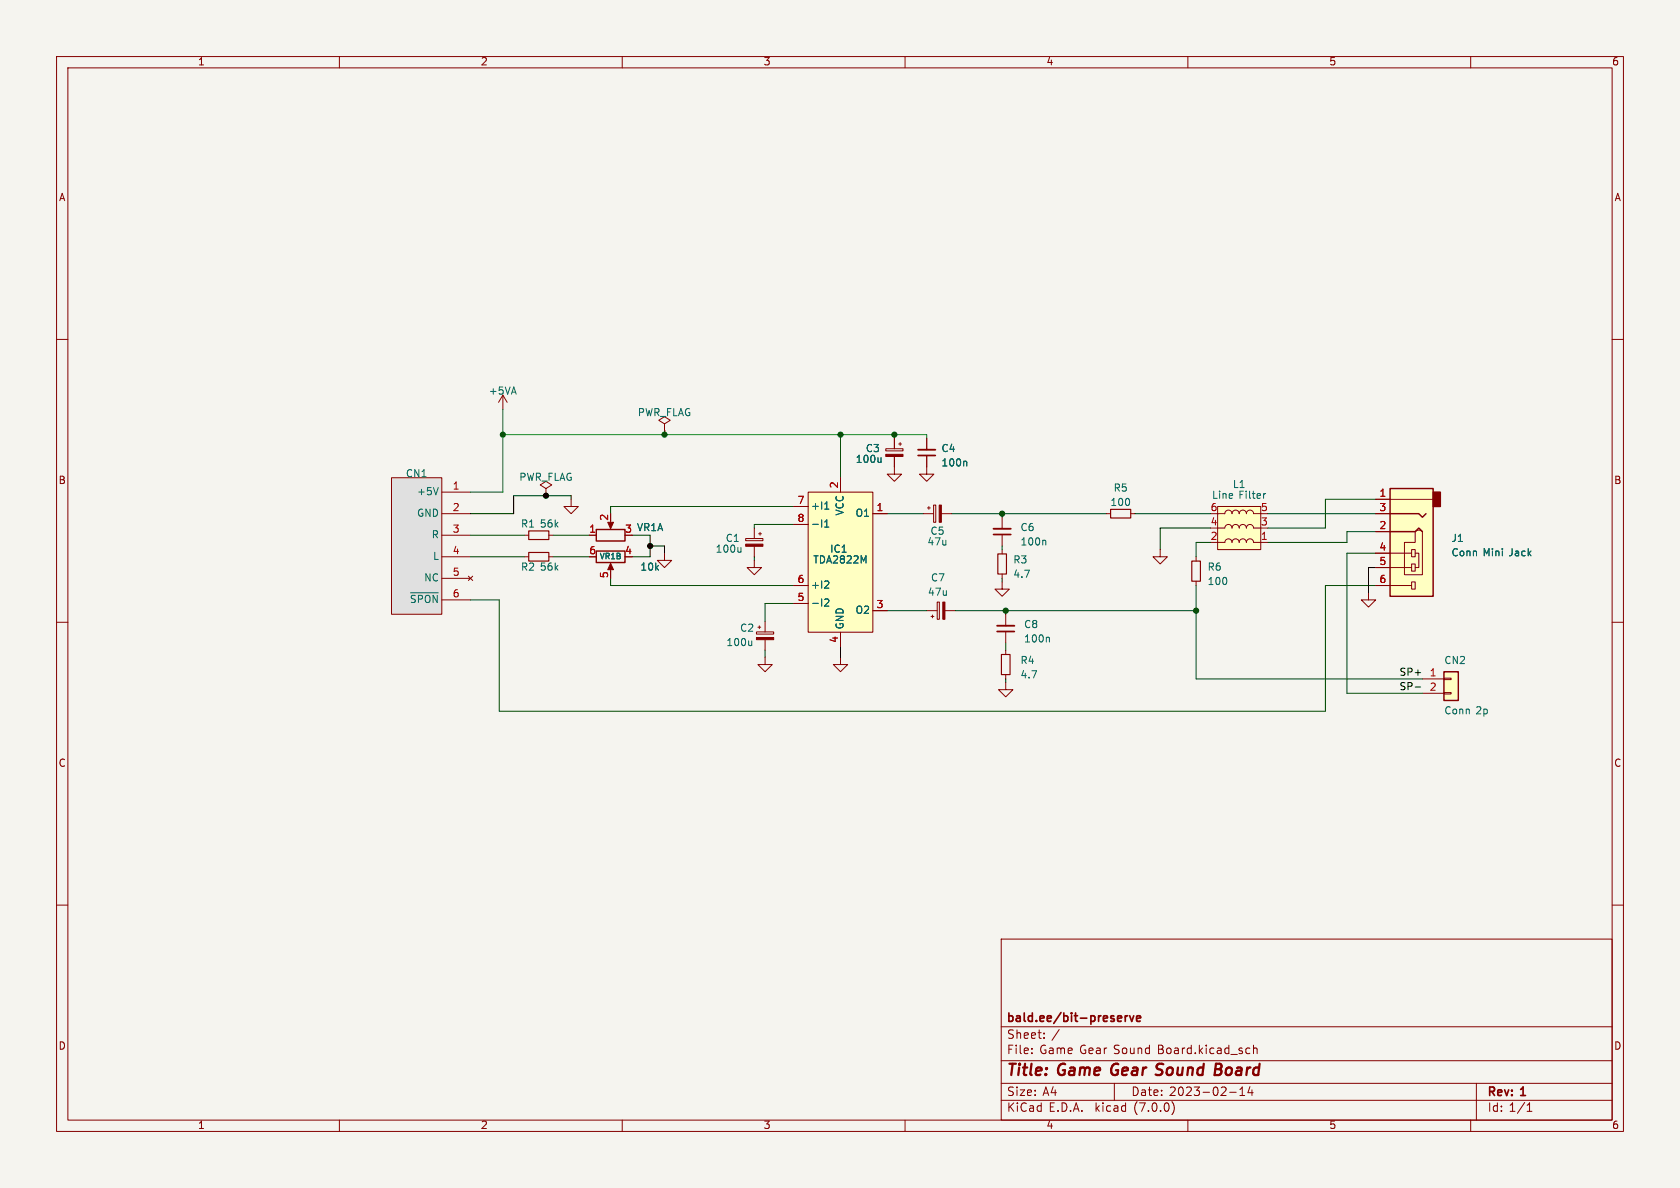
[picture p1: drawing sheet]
<svg xmlns="http://www.w3.org/2000/svg" width="297mm" height="210mm" viewBox="0 0 297 210" stroke-linecap="round" stroke-linejoin="round" font-family="sans-serif">
<path d="M0 0h297v210h-297z" fill="#f5f4ef" stroke="#f5f4ef" stroke-width=".18"/>
<g fill="none" stroke="#840000" stroke-width=".18">
<path d="M10 10h277v190h-277zM12 12h273v186h-273zM60 10v2M110 10v2M160 10v2M210 10v2M260 10v2M10 60h2M285 60h2M88.9 69.9l-.8 1.2M88.9 69.9v2.5M88.9 69.9l.8 1.2"/>
<path d="M117.5 74.9l1-.6-1-.6-1 .6 1 .6v1.3M117.5 76.2h.1M156.6 79.3h3v.4h-3zM158.1 77.5v1.8M158.9 78.5h.5M159.1 78.2v.5M163.8 77.5v2M69.2 84.5h8.9v24.1h-8.9zM78.1 90.8h5.1M78.1 87h5.1M78.1 94.6h5.1M78.1 98.4h5.1"/>
<path d="M92.7 94.6h.8M92.7 98.4h.8M96.5 86.4l1-.7-1-.6-1 .6 1 .7v1.2M96.5 87.6h.1M97 94.6h.8M97 98.4h.8M101 88.3v1.2h1.2l-1.2 1.3-1.3-1.3h1.3M104.1 94.6h1.3M107.9 92.1v1M107.9 99.9v1.1M117.5 97.8v1.3h1.2l-1.2 1.2-1.3-1.2h1.3M131.8 95.2h3.1v.4h-3.1z"/>
<path d="M133.3 99.1v1.2h1.3l-1.3 1.3-1.2-1.3h1.2M133.3 93.3v1.9M133.3 96.6v1.8M134.1 94.4h.5M134.4 94.1v.5M140.3 89.5h2.6M140.3 92.7h2.6M142.9 87h11.4v24.8h-11.4zM148.6 84.5v2.5M154.3 90.8h2.5M158.1 80.7v3.1h1.3l-1.3 1.3-1.3-1.3h1.3M163.2 90.8h1.8"/>
<path d="M163.8 80.5v3.3h1.3l-1.3 1.3-1.2-1.3h1.2M164 89.8h.5M164.2 89.5v.5M165 89.3h.4v3h-.4zM166.4 90.8h1.9M177.2 91.4v2.1M177.2 94.5v2M177.2 97.2v.7M195.6 90.8h.7M199.9 90.8h.8M205.1 97.2v1.2h1.3l-1.3 1.3-1.3-1.3h1.3M211.5 98.4v.8"/>
<path d="M215.3 89.5h7.6v7.7h-7.6zM215.3 90.8h1.2a.64 .64 0 0 1 .7-.6 .64 .64 0 0 1 .6 .6 .64 .64 0 0 1 .6-.6 .64 .64 0 0 1 .7 .6 .64 .64 0 0 1 .6-.6 .64 .64 0 0 1 .6 .6 .64 .64 0 0 1 .7-.6 .64 .64 0 0 1 .6 .6h1.3M215.3 95.9h1.2a.64 .64 0 0 1 .7-.6 .64 .64 0 0 1 .6 .6 .64 .64 0 0 1 .6-.6 .64 .64 0 0 1 .7 .6 .64 .64 0 0 1 .6-.6 .64 .64 0 0 1 .6 .6 .64 .64 0 0 1 .7-.6 .64 .64 0 0 1 .6 .6h2.6M215.3 93.3h1.2a.64 .64 0 0 1 .7-.6 .64 .64 0 0 1 .6 .6 .64 .64 0 0 1 .6-.6 .64 .64 0 0 1 .7 .6 .64 .64 0 0 1 .6-.6 .64 .64 0 0 1 .6 .6 .64 .64 0 0 1 .7-.6 .64 .64 0 0 1 .6 .6h1.3M243.2 90.8h2.5M243.2 97.8h6.4M243.2 88.3h10.2M243.2 94h2.5M248.3 95.9h1.9v-1.9a.9 .9 0 0 1 1.3 0v7.6h-3.2zM249.6 99.7h.6v1.3h-.6zM249.6 97.2h.6v1.2h-.6zM250.2 97.8h.6v2.5h-.6"/>
<path d="M10 110h2M78.1 102.2h5.1M78.1 106h5.1M82.8 101.9l.8 .7M83.6 101.9l-.8 .7M133.7 111.7h3.1v.4h-3.1zM134 110.9h.5M134.2 110.6v.5M135.3 116.2v1.3h1.2l-1.2 1.2-1.3-1.2h1.3M135.3 109.9v1.8M135.3 113.1v1.8M140.3 106.7h2.6"/>
<path d="M140.3 103.5h2.6M148.6 116.2v1.3h1.3l-1.3 1.2-1.3-1.2h1.3M148.6 111.8v2.5M154.3 108h2.5M163.8 108h1.9M164.6 109h.5M164.8 108.7v.5M165.7 106.4h.4v3.1h-.4zM167.1 108h1.8M177.2 102.9v1.2h1.2l-1.2 1.3-1.3-1.3h1.3M177.2 101.5v.7M177.8 108.6v2"/>
<path d="M177.8 111.6v2.1M177.8 114.9v.8M177.8 119.3v.7M211.5 102.7v.8M241.9 104.8v1.2h1.3l-1.3 1.3-1.2-1.3h1.2M243.2 103.5h6.4M243.2 100.3h6.4M249.6 102.9h.6v1.2h-.6zM255.3 119.9h1.2v.2h-1.2zM285 110h2M177.8 120.7v1.2h1.3l-1.3 1.3-1.3-1.3h1.3M251.5 120h3.8"/>
<path d="M251.5 122.6h3.8M255.3 122.4h1.2v.3h-1.2zM10 160h2M285 160h2M177 166h108v32h-108zM60 198v2M110 198v2M160 198v2M177 194.5h108M177 191.5h108M177 187.5h108M177 181.5h108"/>
<path d="M182.4 186.1v.2M182.4 185.3v.2M184.6 183.4v.2M184.6 182.6v.2M197 191.5v3M207.2 194.8a1.74 1.74 0 0 1 0 2.2M210 198v2M217.4 193.1h1.1M219.2 193.7h.8M219.2 192.6l.4-.4v1.5M220.8 185.3h.2M221 186.2l-.2 .1"/>
<path d="M221 192.1l-.4 1.1h.9M221.3 192.7v1M221.6 184.8v1.5M221.6 185.4l.2-.1h.4v1M260 198v2M261 191.5v6.5M270 196.5h.8M270 195.4l.4-.4v1.5"/>
</g>
<path d="M196.5 188.9v.7M215 188h.6l.3 .2M215.9 189.7l-.4 .3M215.9 188.6l-.4 .4 .4 .2" fill="none" stroke="#840000" stroke-width=".4"/>
<path d="M162.3 80.5h3.1M175.6 94.5h3.1M176.3 111.6h3M198.9 179.6v1M199.4 179.6h-.3l-.2 .2M199.7 179.6l.4 1 .3-1M200.9 180.1l.7-.2v-.3h-.5l-.2 .2 .1 .7h.6" fill="none" stroke="#840000" stroke-width=".3"/>
<path d="M162.3 79.5h3.1M175.6 93.5h3.1M176.3 110.6h3" fill="none" stroke="#840000" stroke-width=".33"/>
<g fill="none" stroke="#006464" stroke-width=".18">
<path d="M77.5 86.2l-.4 1.3M131 96.8v.8M131 97.5l-.2 .1M145.8 90h.7M145.8 92.3l.4-.4v1.3M145.8 93.2h.7M146 88.9l.2-.2v1.3M155.8 80.9v.8M155.8 81.6l-.2 .1M170.7 81.5l.2 .2v.7M184.7 95.5l.2 .2v.6M223.7 87.3h-.2"/>
<path d="M72.6 104.8h4.9M73.4 105.3l-.5-.1-.2 .4M74.7 105.7l-.1-.4-.6-.1v1.3M75.2 105.7a.42 .42 0 0 1 .4-.5 .42 .42 0 0 1 .4 .5M77.3 105.2v1.3l-.7-1.3v1.3M132.9 113.3v.8M132.9 114l-.2 .1M145.9 105.9h.4l.2 .3-.8 .9h.8M146.4 102.8l.1 .1v.3l-.8 .8h.8M185.3 112.6l.2 .2v.7"/>
</g>
<g fill="#840000" stroke="#840000" stroke-width=".18">
<path d="M166 89.3h.4v3h-.4z"/>
<path d="M131.8 96.2h3.1v.4h-3.1z"/>
<path d="M166.7 106.4h.4v3.1h-.4z"/>
<path d="M156.6 80.3h3v.4h-3z"/>
<path d="M133.7 112.7h3.1v.4h-3.1z"/>
<path d="M107.9 99.6l.6 1.1h-1.1z"/>
<path d="M107.4 92.3h1.1l-.6 1.2z"/>
</g>
<path d="M93.5 97.7h3.5v1.5h-3.5zM93.5 93.9h3.5v1.5h-3.5zM176.4 97.9h1.5v3.6h-1.5zM196.3 90h3.6v1.6h-3.6zM210.7 99.2h1.5v3.5h-1.5zM177 115.7h1.6v3.6h-1.6z" fill="none" stroke="#840000" stroke-width=".2"/>
<g fill="#ffffc2" stroke="#ffffc2" stroke-width=".18">
<path d="M142.9 87h11.4v24.8h-11.4z"/>
<path d="M215.3 89.5h7.6v7.7h-7.6z"/>
<path d="M245.7 86.4h7.7v19h-7.7z"/>
<path d="M255.3 118.7h2.5v5.1h-2.5z"/>
</g>
<path d="M69.2 84.5h8.9v24.1h-8.9z" fill="#e0e0e0" stroke="#e0e0e0" stroke-width=".18"/>
<path d="M105.4 97.4h5.1v2h-5.1zM105.4 93.6h5.1v2h-5.1zM245.7 86.4h7.7v19h-7.7zM245.7 90.8h5.1l.7 .6 .6-.6M245.7 94h4.5l.6-.7 .7 .7M255.3 118.7h2.5v5.1h-2.5z" fill="none" stroke="#840000" stroke-width=".25"/>
<path d="M253.4 87h1.2v2.5h-1.2z" fill="#840000" stroke="#840000" stroke-width=".25"/>
<path d="M250.2 121.4h1" fill="none" stroke="#0f0f0f" stroke-width=".18"/>
<g fill="none" stroke="#004800" stroke-width=".18">
<path d="M83.2 94.6h9.5M83.2 98.4h9.5M97.8 94.6h6.3M97.8 98.4h6.3M140.3 89.5h-32.4v1.3M140.3 92.7h-7v.6M156.8 90.8h6.4M168.3 90.8h27.3M177.2 90.8v.6M177.2 96.5v.7M200.7 90.8h13.3M214 95.9h-2.5v2.5"/>
<path d="M224.2 90.8h19M243.2 94h-5.1v1.9h-13.9M243.2 88.3h-8.9v5h-10.1M243.2 97.8h-5.1v24.8h13.4M107.9 102.2v1.3h32.4M140.3 106.7h-5v3.2M156.8 108h7M168.9 108h42.6M177.8 108v.6M177.8 113.7v1.2M211.5 103.5v16.5h40M243.2 103.5h-8.9v22.2h-146v-19.7h-5.1"/>
</g>
<path d="M88.9 76.8h74.9v.7M88.9 72.4v14.6h-5.7M117.5 76.2v.6M148.6 76.8v7.7M158.1 76.8v.7" fill="none" stroke="#008400" stroke-width=".18"/>
<path d="M101 88.3v-.7h-10.2v3.2h-7.6M111.8 94.6h3.1v3.8h-3.1M114.9 96.5h2.6v1.3M133.3 98.4v.7M214 93.3h-8.9v3.9M135.3 114.9v1.3M148.6 114.3v1.9M177.2 102.2v.7M243.2 100.3h-1.3v4.5M177.8 120v.7" fill="none" stroke="#000" stroke-width=".18"/>
<g fill="#008400" stroke="#008400" stroke-width=".18">
<circle cx="148.6" cy="76.8" r=".46"/>
<circle cx="158.1" cy="76.8" r=".46"/>
<circle cx="117.5" cy="76.8" r=".46"/>
<circle cx="88.9" cy="76.8" r=".46"/>
</g>
<g fill="#000" stroke="#000" stroke-width=".18">
<circle cx="96.5" cy="87.6" r=".46"/>
<circle cx="114.9" cy="96.5" r=".46"/>
</g>
<g fill="#004800" stroke="#004800" stroke-width=".18">
<circle cx="177.2" cy="90.8" r=".46"/>
<circle cx="177.8" cy="108" r=".46"/>
<circle cx="211.5" cy="108" r=".46"/>
</g>
<g font-size="2.8" fill="#840000">
<text x="178" y="190.8">Title:</text>
<text x="187.1" y="190.8">Game</text>
<text x="197.1" y="190.8">Gear Sound</text>
<text x="216.6" y="190.8">Board</text>
</g>
<g font-size="2.1" fill="#840000">
<text x="178" y="183.9">Sheet:</text>
<text x="178" y="181.1">bald.ee/bit-preserve</text>
<text x="185.9" y="183.9">/</text>
<text x="178" y="186.6">File:</text>
<text x="183.8" y="186.6">Game Gear Sound</text>
<text x="204.8" y="186.6">Board.kicad_sch</text>
<text x="178" y="196.8">KiCad</text>
<text x="178" y="194">Size:</text>
<text x="184.3" y="194">A4</text>
<text x="185.4" y="196.8">E.D.A.</text>
<text x="193.7" y="196.8">kicad</text>
<text x="200" y="194">Date:</text>
<text x="200.6" y="196.8">(7.0.0)</text>
<text x="206.7" y="194">2023-02-14</text>
<text x="263" y="194.2">Rev:</text>
<text x="263" y="196.8">Id: 1/1</text>
<text x="269" y="194.2">1</text>
</g>
<g font-size="1.8" fill="#840000">
<text x="35" y="11.8">1</text>
<text x="85" y="11.8">2</text>
<text x="135" y="11.8">3</text>
<text x="185" y="11.8">4</text>
<text x="235" y="11.8">5</text>
<text x="285" y="11.8">6</text>
<text x="10.4" y="35.8">A</text>
<text x="285.4" y="35.8">A</text>
<text x="10.3" y="85.8">B</text>
<text x="285.3" y="85.8">B</text>
<text x="10.3" y="135.8">C</text>
<text x="285.3" y="135.8">C</text>
<text x="10.3" y="185.8">D</text>
<text x="285.3" y="185.8">D</text>
<text x="35" y="199.8">1</text>
<text x="85" y="199.8">2</text>
<text x="135" y="199.8">3</text>
<text x="185" y="199.8">4</text>
<text x="235" y="199.8">5</text>
<text x="285" y="199.8">6</text>
</g>
<g font-size="1.8" fill="#006464">
<text x="86.4" y="70">+5VA</text>
<text x="112.7" y="73.9">PWR_FLAG</text>
<text x="151.2" y="82.1">100u</text>
<text x="153" y="80.2">C3</text>
<text x="166.4" y="80.2">C4</text>
<text x="166.4" y="82.7">100n</text>
<text x="71.7" y="84.6">CN1</text>
<text x="73.6" y="87.8">+5V</text>
<text x="91.7" y="85.3">PWR_FLAG</text>
<text x="196.2" y="89.7">100</text>
<text x="196.8" y="87.2">R5</text>
<text x="214.2" y="88.5">Line</text>
<text x="217.9" y="86.6">L1</text>
<text x="219" y="88.5">Filter</text>
<text x="73.6" y="91.6">GND</text>
<text x="76.2" y="95.4">R</text>
<text x="92" y="93.5">R1</text>
<text x="95.4" y="93.5">56k</text>
<text x="143.4" y="90.4">+I1</text>
<text x="143.4" y="93.5">-I1</text>
<text x="149.4" y="91.3" transform="rotate(-90 149.4 91.3)">VCC</text>
<text x="151.1" y="91.6">O1</text>
<text x="164.4" y="94.8">C5</text>
<text x="180.3" y="94.2">C6</text>
<text x="76.4" y="99.3">L</text>
<text x="92" y="101.2">R2</text>
<text x="95.4" y="101.2">56k</text>
<text x="113.1" y="101.2">10k</text>
<text x="126.5" y="98">100u</text>
<text x="128.2" y="96.1">C1</text>
<text x="143.7" y="99.9">TDA2822M</text>
<text x="146.7" y="98">IC1</text>
<text x="163.9" y="96.7">47u</text>
<text x="179.1" y="99.9">R3</text>
<text x="180.3" y="96.7">100n</text>
<text x="213.4" y="101.2">R6</text>
<text x="256.5" y="96.1">J1</text>
<text x="256.5" y="98.6">Conn</text>
<text x="262.2" y="98.6">Mini</text>
<text x="266.9" y="98.6">Jack</text>
<text x="72.3" y="107.5">~{SPON}</text>
<text x="74.9" y="103.1">NC</text>
<text x="143.4" y="107.5">-I2</text>
<text x="143.4" y="104.3">+I2</text>
<text x="164" y="105.6">47u</text>
<text x="164.5" y="103.1">C7</text>
<text x="179.1" y="102.4">4.7</text>
<text x="213.4" y="103.7">100</text>
<text x="130.8" y="112">C2</text>
<text x="149.4" y="111.3" transform="rotate(-90 149.4 111.3)">GND</text>
<text x="151.1" y="108.8">O2</text>
<text x="181" y="111.3">C8</text>
<text x="181" y="113.8">100n</text>
<text x="128.4" y="114.5">100u</text>
<text x="180.3" y="117.7">R4</text>
<text x="255.3" y="117.7">CN2</text>
<text x="180.3" y="120.2">4.7</text>
<text x="255.3" y="126.6">Conn</text>
<text x="260.9" y="126.6">2p</text>
</g>
<g font-size="1.8" fill="#a90000">
<text x="80" y="86.7">1</text>
<text x="140.9" y="89.3">7</text>
<text x="148.3" y="86.4" transform="rotate(-90 148.3 86.4)">2</text>
<text x="243.8" y="88">1</text>
<text x="80" y="90.6">2</text>
<text x="80" y="94.4">3</text>
<text x="104.1" y="94.4">1</text>
<text x="107.7" y="92.1" transform="rotate(-90 107.7 92.1)">2</text>
<text x="110.5" y="94.4">3 VR1A</text>
<text x="140.9" y="92.5">8</text>
<text x="154.9" y="90.6">1</text>
<text x="214" y="95.6">2</text>
<text x="214" y="93.1">4</text>
<text x="214" y="90.6">6</text>
<text x="222.9" y="95.6">1</text>
<text x="222.9" y="93.1">3</text>
<text x="222.9" y="90.6">5</text>
<text x="243.8" y="93.7">2</text>
<text x="243.8" y="90.6">3</text>
<text x="80" y="98.2">4</text>
<text x="80" y="102">5</text>
<text x="104.1" y="98.2">6</text>
<text x="110.5" y="98.2">4</text>
<text x="243.8" y="97.5">4</text>
<text x="243.8" y="100.1">5</text>
<text x="80" y="105.8">6</text>
<text x="107.7" y="102.3" transform="rotate(-90 107.7 102.3)">5</text>
<text x="140.9" y="106.4">5</text>
<text x="140.9" y="103.3">6</text>
<text x="154.9" y="107.7">3</text>
<text x="243.8" y="103.3">6</text>
<text x="148.3" y="113.7" transform="rotate(-90 148.3 113.7)">4</text>
<text x="252.7" y="119.8">1</text>
<text x="252.7" y="122.3">2</text>
</g>
<g font-size="1.8" fill="#0f0f0f">
<text x="247.3" y="119.7">SP+</text>
<text x="247.3" y="122.2">SP-</text>
</g>
<text font-size="1.4" fill="#006464" x="106" y="99.1">VR1B</text>
</svg>
